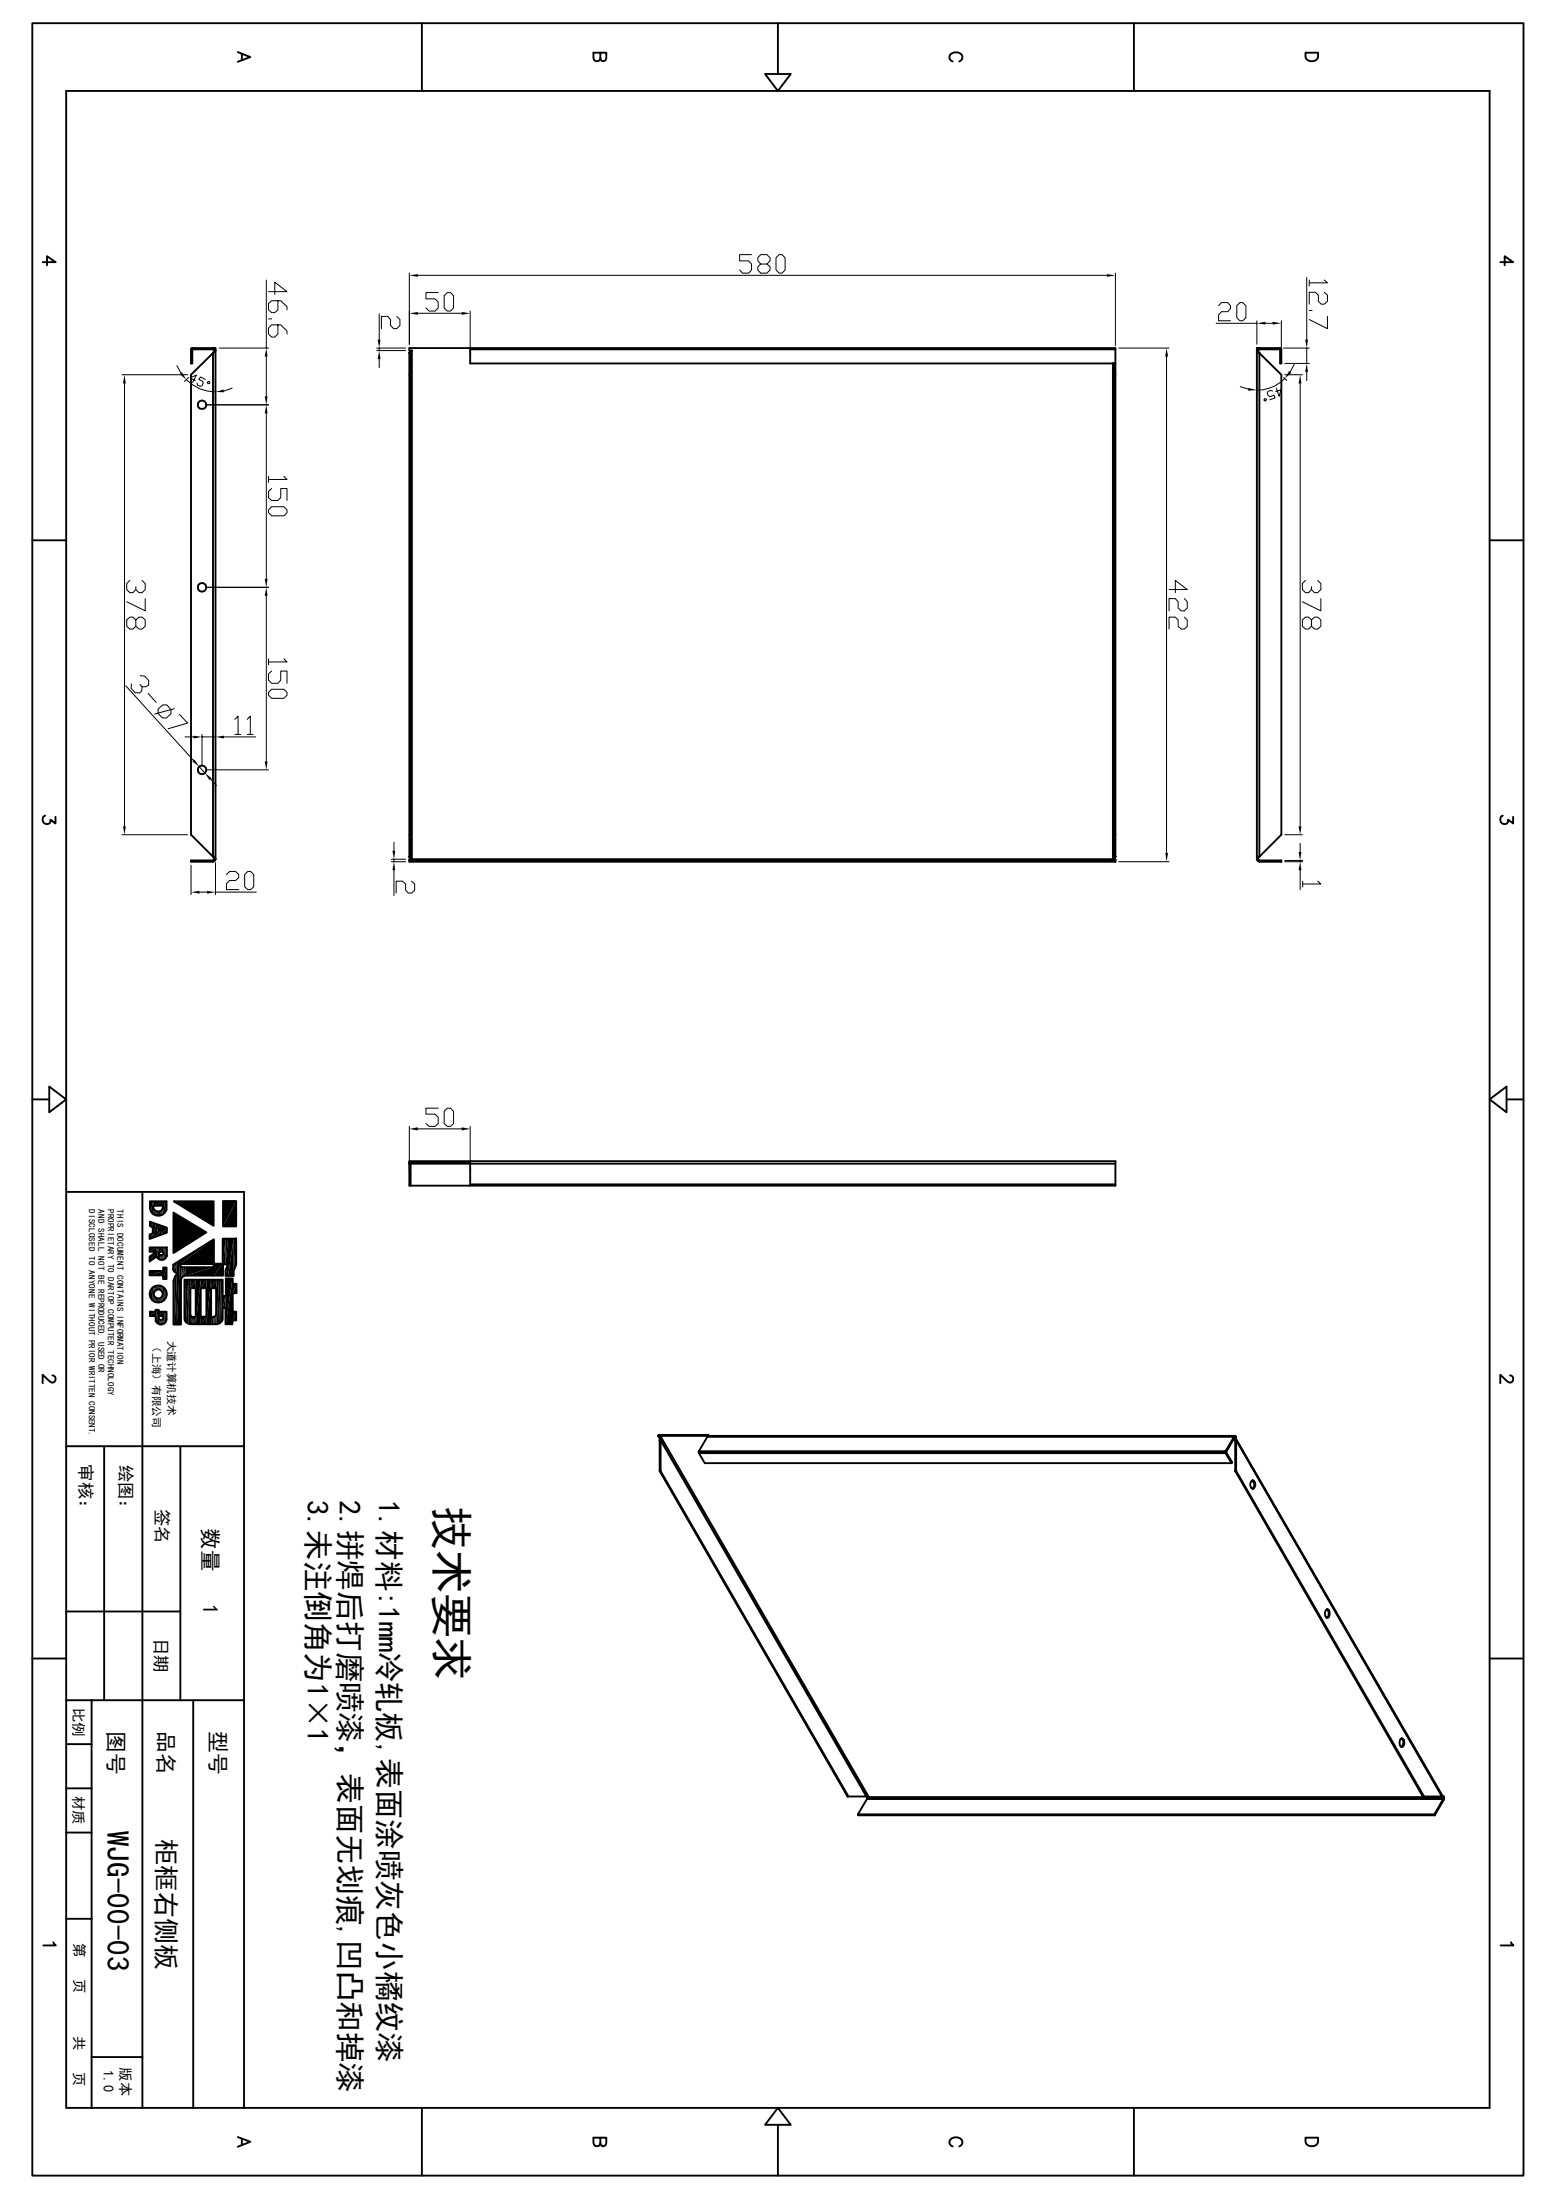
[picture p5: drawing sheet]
<svg xmlns="http://www.w3.org/2000/svg" width="210mm" height="297mm" viewBox="0 0 210 297" stroke-linecap="round" stroke-linejoin="round" font-family="sans-serif">
<g fill="none" stroke="#000" stroke-width=".25">
<path d="M4.4 3.1h201.2v290.6h-201.2zM8.9 12.3h192.1v272.3h-192.1zM32.1 7l1.7 .7-1.7 .6M32.6 7.3v.8M56.9 3.1v9.2M81 7.1l.1 1a.36 .36 0 0 0 .6 0l.1-1h-1.7v.7a.47 .47 0 0 0 .5 .5 .47 .47 0 0 0 .4-.5M103.3 10h3.4l-1.7 2.3zM105 3.1v6.9M128.6 8.3a.63 .63 0 0 1-.5-.7 .63 .63 0 0 1 .7-.5 .75 .75 0 0 1 .8 .1 .75 .75 0 0 1 .2 .8l-.3 .3M153 3.1v9.2M176.2 7.1h1.7v.6a.91 .91 0 0 1-.9 .6 .91 .91 0 0 1-.8-.6zM5.8 35.4h1.7l-1.2-.8v1.2"/>
<path d="M202.5 35.4h1.7l-1.1-.8v1.2M25.8 47.2h2.9M26 47v2.1h-.2v-1.9M26 47l-.2 .2M26 47h2.7M26 47.2h.1M28.7 47.7l-2.9 2.9v62.1l3 3M28.7 47l.3 .1 .1 .2M28.7 47.2l.2 .1M28.7 47v.2M28.7 47.7v68M28.9 47.3l-.1 .3"/>
<path d="M28.9 47h.2v69M28.9 47.3h.2M29.1 47.3l-.4 .4M55.2 47.6v68.1M55.2 47.6h.2M55.2 47.7h.2M55.2 50.6h.2M55.4 47.6v68.1l.2 .3M55.6 47.3l-.2 .3M55.6 47.3l-.4 .3M55.6 47.3v68.7M63.5 47h-8.3v.3h.4"/>
<path d="M63.5 47.2h87M150.2 49.1v66.9M150.4 50.6h.1M150.4 49.1v66.6M150.5 49.1h-87v-2.1h87v68.7l-.3 .3M169.8 47.3l.1 .3M169.8 47.3h-.2l.3 .3M169.8 47.3v-.3h-.2v69M169.9 47v.2M169.9 47.6l.1 .1M170 47.2h2.9M170 47.2l-.2 .1"/>
<path d="M170 47h2.8M170 47.7l2.9 2.9v62.1l-2.9 3M170 47v.2M170 47.7v68M170 47h-.2M172.8 47v2.1h.1v-1.9M172.8 47l.1 .2M172.8 47.2h.1M4.4 72.9h4.5M201 72.9h4.6M6.1 110.1a.58 .58 0 0 0-.2 .9 .58 .58 0 0 0 .9-.1v-.2l.7 .5v-.9M28.7 116.2h-2.9v.1h2.9"/>
<path d="M28.7 116.2v.1M28.8 115.7l.1 .3M28.8 115.7l.3 .3M28.9 116l-.2 .2M28.9 116h.2M29.1 116l-.1 .2-.3 .1M55.2 115.7l.4 .3M55.2 116h95.3v.3h-95.3zM55.2 112.7h.2M55.2 115.7h.3M55.2 116.2h95.3M150.4 115.7l-.2 .3"/>
<path d="M150.4 112.7h.1M150.4 115.7h.2M169.6 116l.1 .2 .3 .1M169.6 116h.2M169.8 116l.2 .2M169.9 115.7l-.1 .3M169.9 115.7l-.3 .3M169.9 115.7h.1M170 116.2h2.9v.1h-2.9M170 116.2v.1M202.8 110.1a.58 .58 0 0 0-.2 .9 .58 .58 0 0 0 .9-.1v-.2l.7 .5v-.9M4.4 148.4h2.2"/>
<path d="M6.6 146.7l2.3 1.7-2.3 1.8zM55.2 157.1h95.3M55.2 157.1v3h95.3v-3.3h-95.3v.3h.2M55.2 156.9h8.3M55.3 156.9l-.1 .2M55.4 157.1v3M55.6 156.9l-.2 .2M63.5 156.8v3.3M63.5 159.9h87M201 148.4l2.3-1.7v3.5zM203.3 148.4h2.3M8.9 160.9h24v123.7"/>
<path d="M19.2 160.9v123.7M20.2 171.6h1.8v-.5h.5v1.6h-.5v-.5h-1.8zM20.2 168.4h2.3v1.1a.73 .73 0 0 1-.6 .6 .73 .73 0 0 1-.8-.5l-.9 .7v-.7l.9-.6h-.9zM20.2 164.9l2.3 .8v.7l-2.3 .9v-.6l.4-.2v-.8l-.4-.2zM20.2 162.2h2.3v1.1a1.15 1.15 0 0 1-1.2 .8 1.15 1.15 0 0 1-1.1-.9zM20.2 177.1h.8v-.3h.4v.3h1.1v1a.76 .76 0 0 1-.7 .7 .76 .76 0 0 1-.8-.5v-.6h-.8zM20.7 162.8h1.3a.65 .65 0 0 1-.7 .8 .65 .65 0 0 1-.6-.8zM21 165.8l.8 .3-.8 .2zM21.4 177.7h.6v.3l-.2 .2h-.2l-.2-.2zM21.5 169h.6v.2l-.2 .3h-.3l-.1-.3zM23.4 163.7l4.5 2.7-4.5 2.8zM23.5 162.2h5.3v3.3z"/>
<path d="M24.3 170.6h4.5v.5h-4.2l-.3-.3zM24.9 172.8h5.2v2.2h.4v-2.4h.9v.7h.5v1.3h-.5v2.5h.5v1.2h-.5v.5h-1v-2.2h-.3v1.4a.88 .88 0 0 1-.8 .8h-3.6a.79 .79 0 0 1-.8-.8zM26.4 173.9v3.9h-.3l-.4-.2v-.2v-3.5h.8M27.9 173.9h-.8v3.9h.8v-3.9M29.2 173.9v3.5a.54 .54 0 0 1-.7 .4v-3.9h.7M29.7 172.8v5.9M30.1 162.1h1.8v3.5h-1.8zM31.9 167.2h-1.8v3.4h-1.2v-3.3l-5.5 3.4v.7l.1 .3 .4 .2M31.9 167.2v3.5l-.4 .9v.7h-1.1v-.9l.4-.7h-.7v1.5h-5l-.6 .3-.1 .3v6h-1v-5.9l.2-.5 .3-.4-.1-.1M7.1 185.7l.2 .1a.51 .51 0 0 1-.1 .8h-.4l-1-1v1.1M8.9 195.2h24M14.1 195.2v34.3"/>
<path d="M24.3 195.2v34.3M88.8 193.8h6.7M88.8 193.8l.1 .3h.3M89 194.4v4.2M89 194.4h.2M89 194.4h.2l27.7 48.1M89 198.6h.2M89.2 194.1l-.2 .3M89.2 194.4v4.2M89.2 198.6l25.3 43.9M89.2 194.1l28.1 48.5-.3-.1h-2.6l-25.4-43.9M89.2 194.1v.3"/>
<path d="M94.3 195.9v.3M94.3 195.9h71.1M94.3 196.2h71.1M94.3 196.2l.8 1.3h71.1M95.5 194l-1.2 1.9M95.5 194h71M95.5 193.8v.1M95.6 193.7h-6.7l-.1 .1M95.6 193.7l-.1 .1M95.6 193.7l.1 .1M165.4 195.9l.9 1.5-.1 .1M165.4 195.9v.3"/>
<path d="M165.4 196.2l.8 1.3M165.5 196h.1M166.5 194.2l.2 .2h.1l27.8 48.1M166.5 194l.1 .1M166.5 194l-1.1 1.9M166.6 194.1l.1 .3M166.6 194.1l-1.2 2.1M166.6 194.1h.2M166.7 194.1h.1M166.7 193.8l.1 .2v.1M166.7 193.8h-71.2v.2M166.7 193.8l-.2 .2"/>
<path d="M166.7 198.6l25.3 43.9h2.9M166.7 194.4h.1M166.7 198.6h.1M166.7 194.4v4.2M166.8 194.1l27.9 48.3-.1 .1M166.8 194.1v.3M166.8 198.6l25.4 43.9M166.8 194.4v4.2M169 199.9l.2 .1M169 199.9h.1M169.1 199.9h-.1a.68 .68 0 0 0 .1 1.1 .64 .64 0 0 0 .2-1M169.1 199.9l.2 .1"/>
<path d="M203.8 185.7l.2 .1a.51 .51 0 0 1-.1 .8h-.4l-1-1v1.1M8.9 217.6h15.4M169.2 200a.63 .63 0 0 1-.2 1M169.2 200h.1M179 217.3h.2a.68 .68 0 0 1 0 1.1 .7 .7 0 0 1-.2-1.1zM179.1 217.3l.1 .1M179.1 218.4h.1M179.1 217.3h.1M179.2 217.4a.66 .66 0 0 1-.1 1M179.2 217.4h.2M4.4 223.9h4.5M8.9 229.5h24"/>
<path d="M8.9 235.5h3.5M12.4 229.5v55.1M26.1 229.5v55.1M189.1 234.7h.1M189.2 234.7h-.1a.75 .75 0 0 0 .1 1.1 .6 .6 0 0 0 .2-.9M189.2 234.7l.2 .2M189.2 235.8h.1M189.2 234.7l.1 .2M189.3 234.9a.89 .89 0 0 1-.2 .9M189.3 234.9h.1M201 223.9h4.6M8.9 259h3.5"/>
<path d="M8.9 247.4h3.5M8.9 241.4h3.5M115.8 244.9h77.8M115.8 244.9l.1 .2h77.7M117 242.6v.3M117 242.9l-1.2 2M117 242.6h77.8M117 242.9h77.8M117.1 242.5l-.1 .1M193.6 244.9v.2M194.4 242.5l.1 .1M194.5 242.5v.1"/>
<path d="M194.6 242.5l-.1 .1M194.8 242.6v.3M194.8 242.9l.1 .1M194.8 242.9l-1.2 2M194.9 242.5v.5M194.9 242.5l-.1 .1M194.9 243l-1.3 2.1M7.2 262.2l.3 .4h-1.7M12.4 277.7h6.8M203.9 262.2l.4 .4h-1.8M32.1 288.5l1.7 .6-1.7 .7M32.6 288.8v.8"/>
<path d="M56.9 284.6v9.1M81 288.6l.1 1a.36 .36 0 0 0 .6 0l.1-1h-1.7v.7a.47 .47 0 0 0 .5 .4 .47 .47 0 0 0 .4-.4M105 284.6l1.7 2.3h-3.4zM105 286.9v6.8M128.6 289.8a.63 .63 0 0 1-.5-.8 .63 .63 0 0 1 .7-.5 .75 .75 0 0 1 .8 .2 .75 .75 0 0 1 .2 .8l-.3 .3M153 284.6v9.1M176.2 288.6h1.7v.5a.89 .89 0 0 1-.9 .7 .89 .89 0 0 1-.8-.7z"/>
<circle cx="27.3" cy="54.6" r=".58"/>
<circle cx="27.3" cy="79.3" r=".59"/>
<circle cx="27.3" cy="103.9" r=".59"/>
<circle cx="21.4" cy="174.7" r=".6"/>
<circle cx="21.4" cy="174.7" r="1.17"/>
</g>
<g fill="none" stroke="#000" stroke-width=".13">
<path d="M35.9 37.8v9.2M36.2 39.4h2.5l-1.6-1.3v1.7M55.2 36.9v9.6M56.4 37.2h93M59.1 39.5h-1.6v.8h1.2l.4 .5v.8l-.4 .4h-.8l-.4-.4M59.9 39.9l.5-.4h.4l.4 .4v1.7l-.4 .4h-.4l-.5-.4zM101.4 34.4h-1.6v.8h1.2l.4 .4v.8l-.4 .5h-.8l-.4-.5M102.7 35.6l-.4-.4v-.4l.4-.4h.8l.4 .4v.4l-.4 .4h-.8l-.4 .4v.4l.4 .5h.8l.4-.5v-.4l-.4-.4M105.2 34.4h.3l.5 .4v1.6l-.5 .5h-.3l-.5-.5v-1.6zM150.5 36.9v9.8M176.4 37.5v8.3M176.7 37.8v.8"/>
<path d="M178.7 37.8l.5 .4h-2.5M178.7 39.5l.5 .3v.9l-.5 .4h-.4l-.4-.4v-.9l-.4-.3h-.8v1.6M16.5 50.6h8.8M16.8 51.8v59.7M23.9 49.4l.5 1M25.1 51.3a5.5 5.5 0 0 0 4 1.6M25.4 51l-.5 .5M26.3 51.4l-.6-.4 .8-.4-.5 1M27.7 51.2l-.6-.3-.3 .3 .5 .3 .1 .2-.1 .4-.3 .1-.3-.2-.1-.3M27.8 54.7h8.4M28 51.6l.2-.1 .1 .2-.2 .1zM29.6 47h6.6"/>
<path d="M31.3 52.4l-1.1 .4M35.9 48.1v5.4M35.9 55.8v22.3M36.2 43.1h.5M37.5 40.6v1.2l-.4 .4h-.4l-.5-.4v-.8l.5-.4h1.2l.8 .8v.4M37.5 43.9v1.2l-.4 .4h-.4l-.5-.4v-.8l.5-.4h1.2l.8 .8v.4M50.8 47h3.9M50.8 47.3h3.9M51.2 42.4v3.4M51.2 47v.3M51.2 48.5v1.1M53.6 42.7l.4 .4v.8l-.4 .5h-.5l-.4-.5v-.8l-.4-.4h-.8v1.7"/>
<path d="M56.4 42.3h5.9M63.5 42v5.9M151 47h6.8M157.4 48.1v67M164.1 43.6h5.5M164.5 41.3l.3-.4h.9l.4 .4v.4l-.4 .4h-.9l-.3 .4v.8h1.6M166.9 41.3l.4-.4h.4l.4 .4v1.6l-.4 .4h-.4l-.4-.4zM167.4 52.2l1.1 .3M169.6 43.3v3.2M170.7 53.8l.2 .1-.1 .2-.2-.1zM170.8 43.6h.9M171.7 52.8l-.2-.1-.3 .1-.2 .2 .2 .4 .2 .2 .6-.3 .1 .4-.7 .3"/>
<path d="M172.3 52.4l.3 1.1 .3-.9-.7 .3M172.9 43.3v3.7M173.2 47h3.5M173.3 51l.4 .4M173.4 51.1a5 5 0 0 1-3.8 1.6M173.4 50.6h2.4M173.4 49.1h3.3M174.7 49.2l-.6 1M175.5 51.8v59.7M176.4 47v2.1M176.4 50.2v1.2M176.7 41.9h.4"/>
<path d="M179.2 42.7v1.7l-2.5-1.3M17.5 78.4l-.4 .4v.8l.4 .4h.4l.4-.4M19.2 78.4l.4 .4v.8l-.4 .4h-.4l-.5-.4v-.4M27.8 79.3h8.4M36.2 68.8l.5-.4h1.6l.4 .4v.4l-.4 .4h-1.6l-.5-.4zM36.2 64.3v.8M36.7 66l-.5 .3v.9l.5 .4h.8l.4-.4v-1.2h.8v1.6M38.3 64.3l.4 .4h-2.5M157.8 79.6h2.4l-1.6-1.2v1.6M176.2 78.4l-.4 .4v.8l.4 .4h.4l.4-.4M177.8 78.4l.5 .4v.8l-.5 .4h-.4l-.4-.4v-.4M17 92.6l9.1 10.1"/>
<path d="M17.7 92.3v.6l.5 .6 .6 .1 .3-.3 .1-.6M18.3 83.7l.5-.4h.4l.4 .4v.8l-.4 .4h-.4l-.5-.4v-.8l-.4-.4h-.4l-.4 .4v.8l.4 .4h.4l.4-.4M18.9 91.2l.6 .1 .6 .6v.6l-.4 .2h-.5l-.3-.3M19.6 80.8v1.7l-2.5-1.3M20 93.6l1.1 1.2M21.3 95.7l.7-.5h.5l.6 .6v.6l-.7 .5h-.5l-.6-.6zM23.5 95.7l-2.6 .7M24.2 96.4l1.1 1.2-2.6 .8M25 99.5h1.1M27.3 99.1v4.3M27.3 99.5h1.8M29.1 99.1v4.3"/>
<path d="M30.2 99.5h4.3M31.7 97.1l.4-.4v2.4M31.7 99.1h.8M33.4 97.1l.4-.4v2.4M33.4 99.1h.8M35.9 80.4v22.4M36.2 93.5l.5-.5h1.6l.4 .5v.4l-.4 .4h-1.6l-.5-.4zM36.2 88.9v.8M36.7 90.6l-.5 .4v.8l.5 .4h.8l.4-.4v-1.2h.8v1.6M38.3 88.9l.4 .5h-2.5M159.9 80.8l.3 .4v.9l-.3 .4h-.5l-.4-.4v-.9l-.4-.4h-.8v1.7M159.9 83.3l.3 .4v.8l-.3 .4h-.5l-.4-.4v-.8l-.4-.4h-.8v1.6"/>
<path d="M177 83.7l.4-.4h.4l.5 .4v.8l-.5 .4h-.4l-.4-.4v-.8l-.4-.4h-.4l-.4 .4v.8l.4 .4h.4l.4-.4M178.3 80.8v1.7l-2.5-1.3M16.5 112.7h8.8M25.8 116.8v4M26.9 103.5l.7 .9M27.8 103.9h8.4M28.4 105.2l.8 .8M29.1 116.5v4.3M30.6 118.1l.4-.5h.8l.4 .5v.4l-.4 .4h-.8l-.4 .4v.8h1.6M33 118.1l.4-.5h.4l.4 .5v1.6l-.4 .4h-.4l-.4-.4zM52.8 116h1.9M52.8 116.3h1.9"/>
<path d="M53.2 113.7v1.2M53.2 116v.3M53.2 117.5v3.4M55.5 119l.5 .3v.9l-.5 .4h-.4l-.4-.4v-.9l-.4-.3h-.8v1.6M151 116.3h6.8M173.4 112.7h2.4M173.4 116.3h2.4M173.4 116.2h2.4M175.5 113.8v1.2M175.5 116.2v.1M175.5 117.5v2.6M175.8 119v.8"/>
<path d="M177.8 119l.5 .3h-2.5M26.9 120.4h1M29.1 120.4h5.5M55.2 152.1v6M56.4 152.4h5.9M59.1 149.6h-1.6v.8h1.2l.4 .4v.9l-.4 .4h-.8l-.4-.4M59.9 150l.5-.4h.4l.4 .4v1.7l-.4 .4h-.4l-.5-.4zM63.5 152.1v5.9M24.4 170.8v8M24.4 171v7.8M24.9 172.8v5.5M28.8 167.3v3.3"/>
<path d="M28.9 167.3v4.9M29.2 172.8v6M30 172.8v5.5M30.1 172.8v3.8M30.1 167.2v5M30.5 175v3.8M31.4 172.6v5.7M31.4 173.3v5"/>
</g>
<g fill="#000">
<path d="M55.2 37.2l1.2-.2v.4zM149.4 37l1.1 .2-1.1 .2zM16.8 50.6l.2 1.2h-.4zM24.3 50.5l.3-.3 .5 1.1zM29.1 52.9l1.1-.3v.4zM35.9 54.7l.2 1.1h-.4zM35.7 53.5h.4l-.2 1.2zM35.9 47l.2 1.1h-.4zM51.2 47.3l.2 1.2h-.4zM51 45.8h.4l-.2 1.2zM55.2 42.3l1.2-.2v.4zM62.3 42.1l1.2 .2-1.2 .2z"/>
<path d="M157.4 47l.2 1.1h-.3zM168.5 52.4l1.1 .3h-1.2zM169.6 43.6l1.2-.2v.4zM171.7 43.4l1.2 .2-1.2 .2zM174 50.1l.3 .2-.9 .8zM175.5 50.6l.1 1.2h-.3zM176.4 49.1l.1 1.1h-.4zM176.1 45.8h.4l-.1 1.2zM35.7 78.1h.4l-.2 1.2zM26.1 99.3l1.2 .2-1.2 .2zM29.1 99.5l1.1-.2v.4zM35.9 79.3l.2 1.1h-.4z"/>
<path d="M16.6 111.5h.4l-.2 1.2zM26 102.8l.2-.3 .7 1zM27.6 104.4l1 .7-.3 .2zM35.7 102.8h.4l-.2 1.1zM53 114.9h.3l-.1 1.1zM53.2 116.3l.1 1.2h-.3zM157.3 115.1h.3l-.2 1.2zM175.3 111.5h.3l-.1 1.2zM175.3 115h.3l-.1 1.2zM175.5 116.3l.1 1.2h-.3zM25.8 120.4l1.1-.1v.3zM27.9 120.3l1.2 .1-1.2 .2z"/>
<path d="M55.2 152.4l1.2-.2v.4zM62.3 152.2l1.2 .2-1.2 .2zM20.3 174.2v.9l-.1-.4zM20.2 162.2h.2l-.2 1zM20.4 162.2v1.4l-.2-.4zM20.5 173.9l-.2 1.2v-.9zM20.5 173.9v1.6l-.2-.4zM20.2 164.9l.4 .2-.4 .4zM20.6 165.1v.6l-.4-.2zM20.2 166.7l.4-.2-.4 .8zM20.6 166.5v.6l-.4 .2zM20.4 162.2h.3l-.3 1.4z"/>
<path d="M20.7 162.2v1.7l-.3-.3zM20.7 162.2v1.7zM20.5 173.9l.2-.2-.2 1.8zM20.7 173.7v2l-.2-.2zM20.7 174.7l.1 .3-.1 .7zM20.8 175v.7h-.1zM20.7 173.7h.1l-.1 1zM20.8 173.7l-.1 1zM20.7 163.2l.2 .2-.2 .5zM20.9 163.4v.6l-.2-.1zM20.8 175l.1 .1-.1 .6zM20.9 175.1v.7l-.1-.1z"/>
<path d="M20.8 173.7l.1-.1-.1 .8zM20.9 173.6v.7l-.1 .1zM21 176.8v.9zM20.2 177.1h.8l-.8 .6zM20.2 177.7l.8-.6v.6zM20.9 163.4l.1 .1-.1 .5zM21 163.5v.6l-.1-.1zM21 165.2v1.8l-.4 .1zM20.9 175.1l.2 .1-.2 .6zM21.1 175.2v.6h-.2zM20.9 173.6h.2l-.2 .7zM21.1 173.6v.6l-.2 .1z"/>
<path d="M21.1 169v.6zM20.2 168.4h.9l-.9 .6zM20.2 169l.9-.6v.6zM20.2 169.6l.9-.6-.9 1.3zM21.1 169v.6l-.9 .7zM21 176.8h.2l-.2 1.5zM21.2 176.8v1.8l-.2-.3zM21 163.5h.2l-.2 .6zM21.2 163.5v.6h-.2zM21.1 168.4h.2l-.2 1.2zM21.3 168.4v1.4l-.2-.2zM21.1 175.2l.3 .1-.3 .5z"/>
<path d="M21.4 175.3v.6l-.3-.1zM21.1 173.6l.3-.1-.3 .7zM21.4 173.5v.6l-.3 .1zM21.2 176.8h.2l-.2 1.8zM21.4 176.8v1.9l-.2-.1zM21.4 177.1v1.7zM21.4 176.8v1.9zM21.4 176.8v2zM21.5 168.4v1.6zM21.3 168.4h.2l-.2 1.4zM21.5 168.4v1.6l-.2-.2zM21.5 163.5v.6z"/>
<path d="M21.2 163.5h.3l-.3 .6zM21.5 163.5v.6h-.3zM21.4 178l.2 .2-.2 .6zM21.6 178.2v.6h-.2zM21.5 169.2l.1 .3-.1 .5zM21.6 169.5v.6l-.1-.1zM21.4 175.3l.3-.1-.3 .7zM21.7 175.2v.6l-.3 .1zM21.4 173.5l.3 .1-.3 .5zM21.7 173.6v.6l-.3-.1zM21.6 178.2h.1l-.1 .6zM21.7 178.2v.6h-.1z"/>
<path d="M21.6 169.5h.1l-.1 .6zM21.7 169.5v.6h-.1zM21 166.3l.8-.2-.8 .9zM21.8 166.1v.6l-.8 .3zM21 165.2l.8 .3-.8 .3zM21 165.8l.8-.3v.6zM21.5 163.5l.3-.1-.3 .7zM21.8 163.4v.6l-.3 .1zM21.8 175.1l-.1 .7v-.6zM21.8 175.1v.7h-.1zM21.7 173.6h.1l-.1 .6zM21.8 173.6v.7l-.1-.1z"/>
<path d="M21.7 178.2h.1l-.1 .6zM21.8 178.2v.6h-.1zM21.7 169.5h.2l-.2 .6zM21.9 169.5v.6h-.2zM21.8 175.1l.1-.1-.1 .8zM21.9 175v.7l-.1 .1zM21.8 173.6l.1 .1-.1 .6zM21.9 173.7v.7l-.1-.1zM21.9 163.2l-.1 .8v-.6zM21.9 163.2v.8h-.1zM22 163.1l-.1 .9zM20.7 162.2h1.3l-1.3 .6z"/>
<path d="M20.7 162.8l1.3-.6v.6zM21.9 169.5l.1-.1-.1 .7zM22 169.4v.7h-.1zM22 174.7l-.1 1zM22 174.7v1h-.1zM21.9 173.7h.1l-.1 .7zM22 173.7v1l-.1-.3zM22 178.1l-.2 .7v-.6zM22 178.1v.7h-.2zM22 171.1v1.1zM20.2 171.6h1.8l-1.8 .6zM20.2 172.2l1.8-.6v.6z"/>
<path d="M22 178.1v.7zM22 178v.8zM21.4 177.1h.6l-.6 .6zM21.4 177.7l.6-.6v.6zM22.1 169.2l-.1 .9v-.7zM22.1 169.2v.9h-.1zM21.5 168.4h.6l-.6 .6zM21.5 169l.6-.6v.6zM22 173.7l.2 .2-.2 1.8zM22.2 173.9v1.6l-.2 .2zM22.1 168.4h.1l-.1 1.7zM22.2 168.4v1.6l-.1 .1z"/>
<path d="M22 177.1h.2l-.2 1.7zM22.2 177.1v1.5l-.2 .2zM22 162.2h.3l-.3 1.8zM22.3 162.2v1.5l-.3 .3zM22.2 168.4h.2l-.2 1.6zM22.4 168.4v1.4l-.2 .2zM22.2 177.1h.2l-.2 1.5zM22.4 177.1v1.3l-.2 .2zM22.2 173.9l.2 .3-.2 1.3zM22.4 174.2v.9l-.2 .4zM22.3 162.2h.2l-.2 1.5zM22.5 162.2v1.1l-.2 .4z"/>
<path d="M22 171.1h.5l-.5 1.6zM22.5 171.1v1.6h-.5zM22.4 177.1h.1l-.1 1.3zM22.5 177.1v1l-.1 .3zM21.8 165.5l.7 .2-.7 1zM22.5 165.7v.7l-.7 .3zM22.4 168.4h.1l-.1 1.4zM22.5 168.4v1.1l-.1 .3zM22.4 174.2l.1 .5-.1 .4zM23.4 170.7l.1-.1-.1 .8zM23.5 170.6v1.1l-.1-.3zM23.5 170.6l.3-.2-.3 1.3z"/>
<path d="M23.8 170.4v1.5l-.3-.2zM23.9 170.4l-.1 1.5zM24.4 171l.1 .1-.1 1.7zM24.5 171.1v1.4l-.1 .3zM24.5 171.1v1.4zM24.6 171.1l-.1 1.4zM24.6 171.1h.2l-.2 1.4zM24.8 171.1v1.2l-.2 .2zM24.8 171.1h.3l-.3 1.2zM25.1 171.1v1.1l-.3 .1zM25.7 177.4v1.4zM25.7 177.6v1.2z"/>
<path d="M25.7 177.6l.2 .2-.2 1zM25.9 177.8v1h-.2zM25.9 177.8h.2l-.2 1zM26.1 177.8v1h-.2zM26.1 177.8h.3l-.3 1zM26.4 177.8v1h-.3zM25.7 172.8h.7l-.7 1.1zM26.4 172.8v1.1h-.7zM26.4 172.8h.7l-.7 6zM27.1 172.8v6h-.7zM27.1 177.8h.8l-.8 1zM27.9 177.8v1h-.8z"/>
<path d="M27.1 172.8h.8l-.8 1.1zM27.9 172.8v1.1h-.8zM23.4 163.7l4.5 2.7-4.5 2.8zM27.9 172.8h.6l-.6 6zM28.5 172.8v6h-.6zM28.5 177.8h.3l-.3 1zM28.8 177.8v1h-.3zM28.8 170.6v1.6zM25.1 171.1h3.7l-3.7 1.1zM25.1 172.2l3.7-1.1v1.1zM24.3 170.1l4.5-2.8-4.5 3.3zM24.3 170.6l4.5-3.3v3.3z"/>
<path d="M23.5 162.2h5.3v3.3zM28.8 177.8l.2-.1-.2 1.1zM29 177.7v1.1h-.2zM29 177.7l.1-.1-.1 1.2zM29.1 177.6v1.2h-.1zM29.2 177.4l-.1 1.4zM28.5 172.8h.7l-.7 1.1zM29.2 172.8v1.1h-.7zM28.9 170.6h1.1l-1.1 1.6zM30 170.6v1.6h-1.1zM30 170.6v1.6zM30.1 170.6l-.1 1.6z"/>
<path d="M30.1 175h.3l-.3 1.6zM30.4 175v1.6h-.3zM30.8 170.7l-.4 1.6v-.9zM30.8 170.7v1.6h-.4zM30.5 172.6h.9l-.9 6.2zM31.4 172.6v6.2h-.9zM30.8 167.2h.7l-.7 5.1zM31.5 167.2v5.1h-.7zM30.1 162.1h1.8l-1.8 3.5zM31.9 162.1v3.5h-1.8zM31.4 177.1h.5l-.5 1.2zM31.9 177.1v1.2h-.5z"/>
<path d="M31.4 173.3h.5l-.5 1.3zM31.9 173.3v1.3h-.5z"/>
</g>
<path d="M30.3 167.2v3.5M30.6 167.2v3.5M31.7 167.2v4.4" fill="none" stroke="#000" stroke-width=".34"/>
<path d="M20.8 165.1v2M24.1 170.1v8.7" fill="none" stroke="#000" stroke-width=".42"/>
<path d="M23.7 172v6.8M25.3 172.8v5.9M25.5 172.8v6M29.4 172.8v6" fill="none" stroke="#000" stroke-width=".3"/>
<path d="M23.5 172.4v6.4M25 172.8v5.7" fill="none" stroke="#000" stroke-width=".17"/>
<path d="M29.9 172.8v5.7" fill="none" stroke="#000" stroke-width=".21"/>
<text font-size="5.9" x="58.8" y="203.4" transform="rotate(90 58.8 203.4)">技术要求</text>
<text font-size="4.2" x="14.5" y="247.1" transform="rotate(90 14.5 247.1)">WJG-00-03</text>
<g font-size="4.1">
<text x="41.4" y="202.5" transform="rotate(90 41.4 202.5)">3.未注倒角为1×1</text>
<text x="45.8" y="202.4" transform="rotate(90 45.8 202.4)">2.拼焊后打磨喷漆，表面无划痕,凹凸和掉漆</text>
<text x="51.1" y="202.5" transform="rotate(90 51.1 202.5)">1.材料:1mm冷轧板,表面涂喷灰色小橘纹漆</text>
</g>
<text font-size="3.5" x="21.2" y="248.3" transform="rotate(90 21.2 248.3)">柜框右侧板</text>
<g font-size="2.9">
<text x="27.4" y="206.3" transform="rotate(90 27.4 206.3)">数量</text>
<text x="27.4" y="216.5" transform="rotate(90 27.4 216.5)">1</text>
<text x="14.6" y="233.7" transform="rotate(90 14.6 233.7)">图号</text>
<text x="21.4" y="233.7" transform="rotate(90 21.4 233.7)">品名</text>
<text x="28.4" y="233.7" transform="rotate(90 28.4 233.7)">型号</text>
</g>
<g font-size="2.3">
<text x="10.8" y="197.7" transform="rotate(90 10.8 197.7)">审核：</text>
<text x="16.2" y="197.7" transform="rotate(90 16.2 197.7)">绘图：</text>
<text x="21.1" y="203.7" transform="rotate(90 21.1 203.7)">签名</text>
<text x="20.9" y="221.1" transform="rotate(90 20.9 221.1)">日期</text>
</g>
<g font-size="1.9">
<text x="9.9" y="230.5" transform="rotate(90 9.9 230.5)">比例</text>
<text x="9.9" y="242.4" transform="rotate(90 9.9 242.4)">材质</text>
<text x="10" y="262.3" transform="rotate(90 10 262.3)">第</text>
<text x="10" y="267.2" transform="rotate(90 10 267.2)">页</text>
<text x="10" y="274.9" transform="rotate(90 10 274.9)">共</text>
<text x="10" y="279.8" transform="rotate(90 10 279.8)">页</text>
<text x="14" y="279.5" transform="rotate(90 14 279.5)">1.0</text>
<text x="16.3" y="279.1" transform="rotate(90 16.3 279.1)">版本</text>
</g>
<g font-size="1.4">
<text x="20.6" y="181.2" transform="rotate(90 20.6 181.2)">（上海）有限公司</text>
<text x="22.6" y="181" transform="rotate(90 22.6 181)">大道计算机技术</text>
</g>
<g font-size="1.2">
<text x="12" y="163.2" transform="rotate(90 12 163.2)">DISCLOSED TO ANYONE WITHOUT PRIOR WRITTEN CONSENT.</text>
<text x="13.3" y="163.2" transform="rotate(90 13.3 163.2)">AND SHALL NOT BE REPRODUCED, USED OR</text>
<text x="14.6" y="163.2" transform="rotate(90 14.6 163.2)">PROPRIETARY TO DARTOP COMPUTER TECHNOLOGY</text>
<text x="15.8" y="163.2" transform="rotate(90 15.8 163.2)">THIS DOCUMENT CONTAINS INFORMATION</text>
</g>
</svg>
